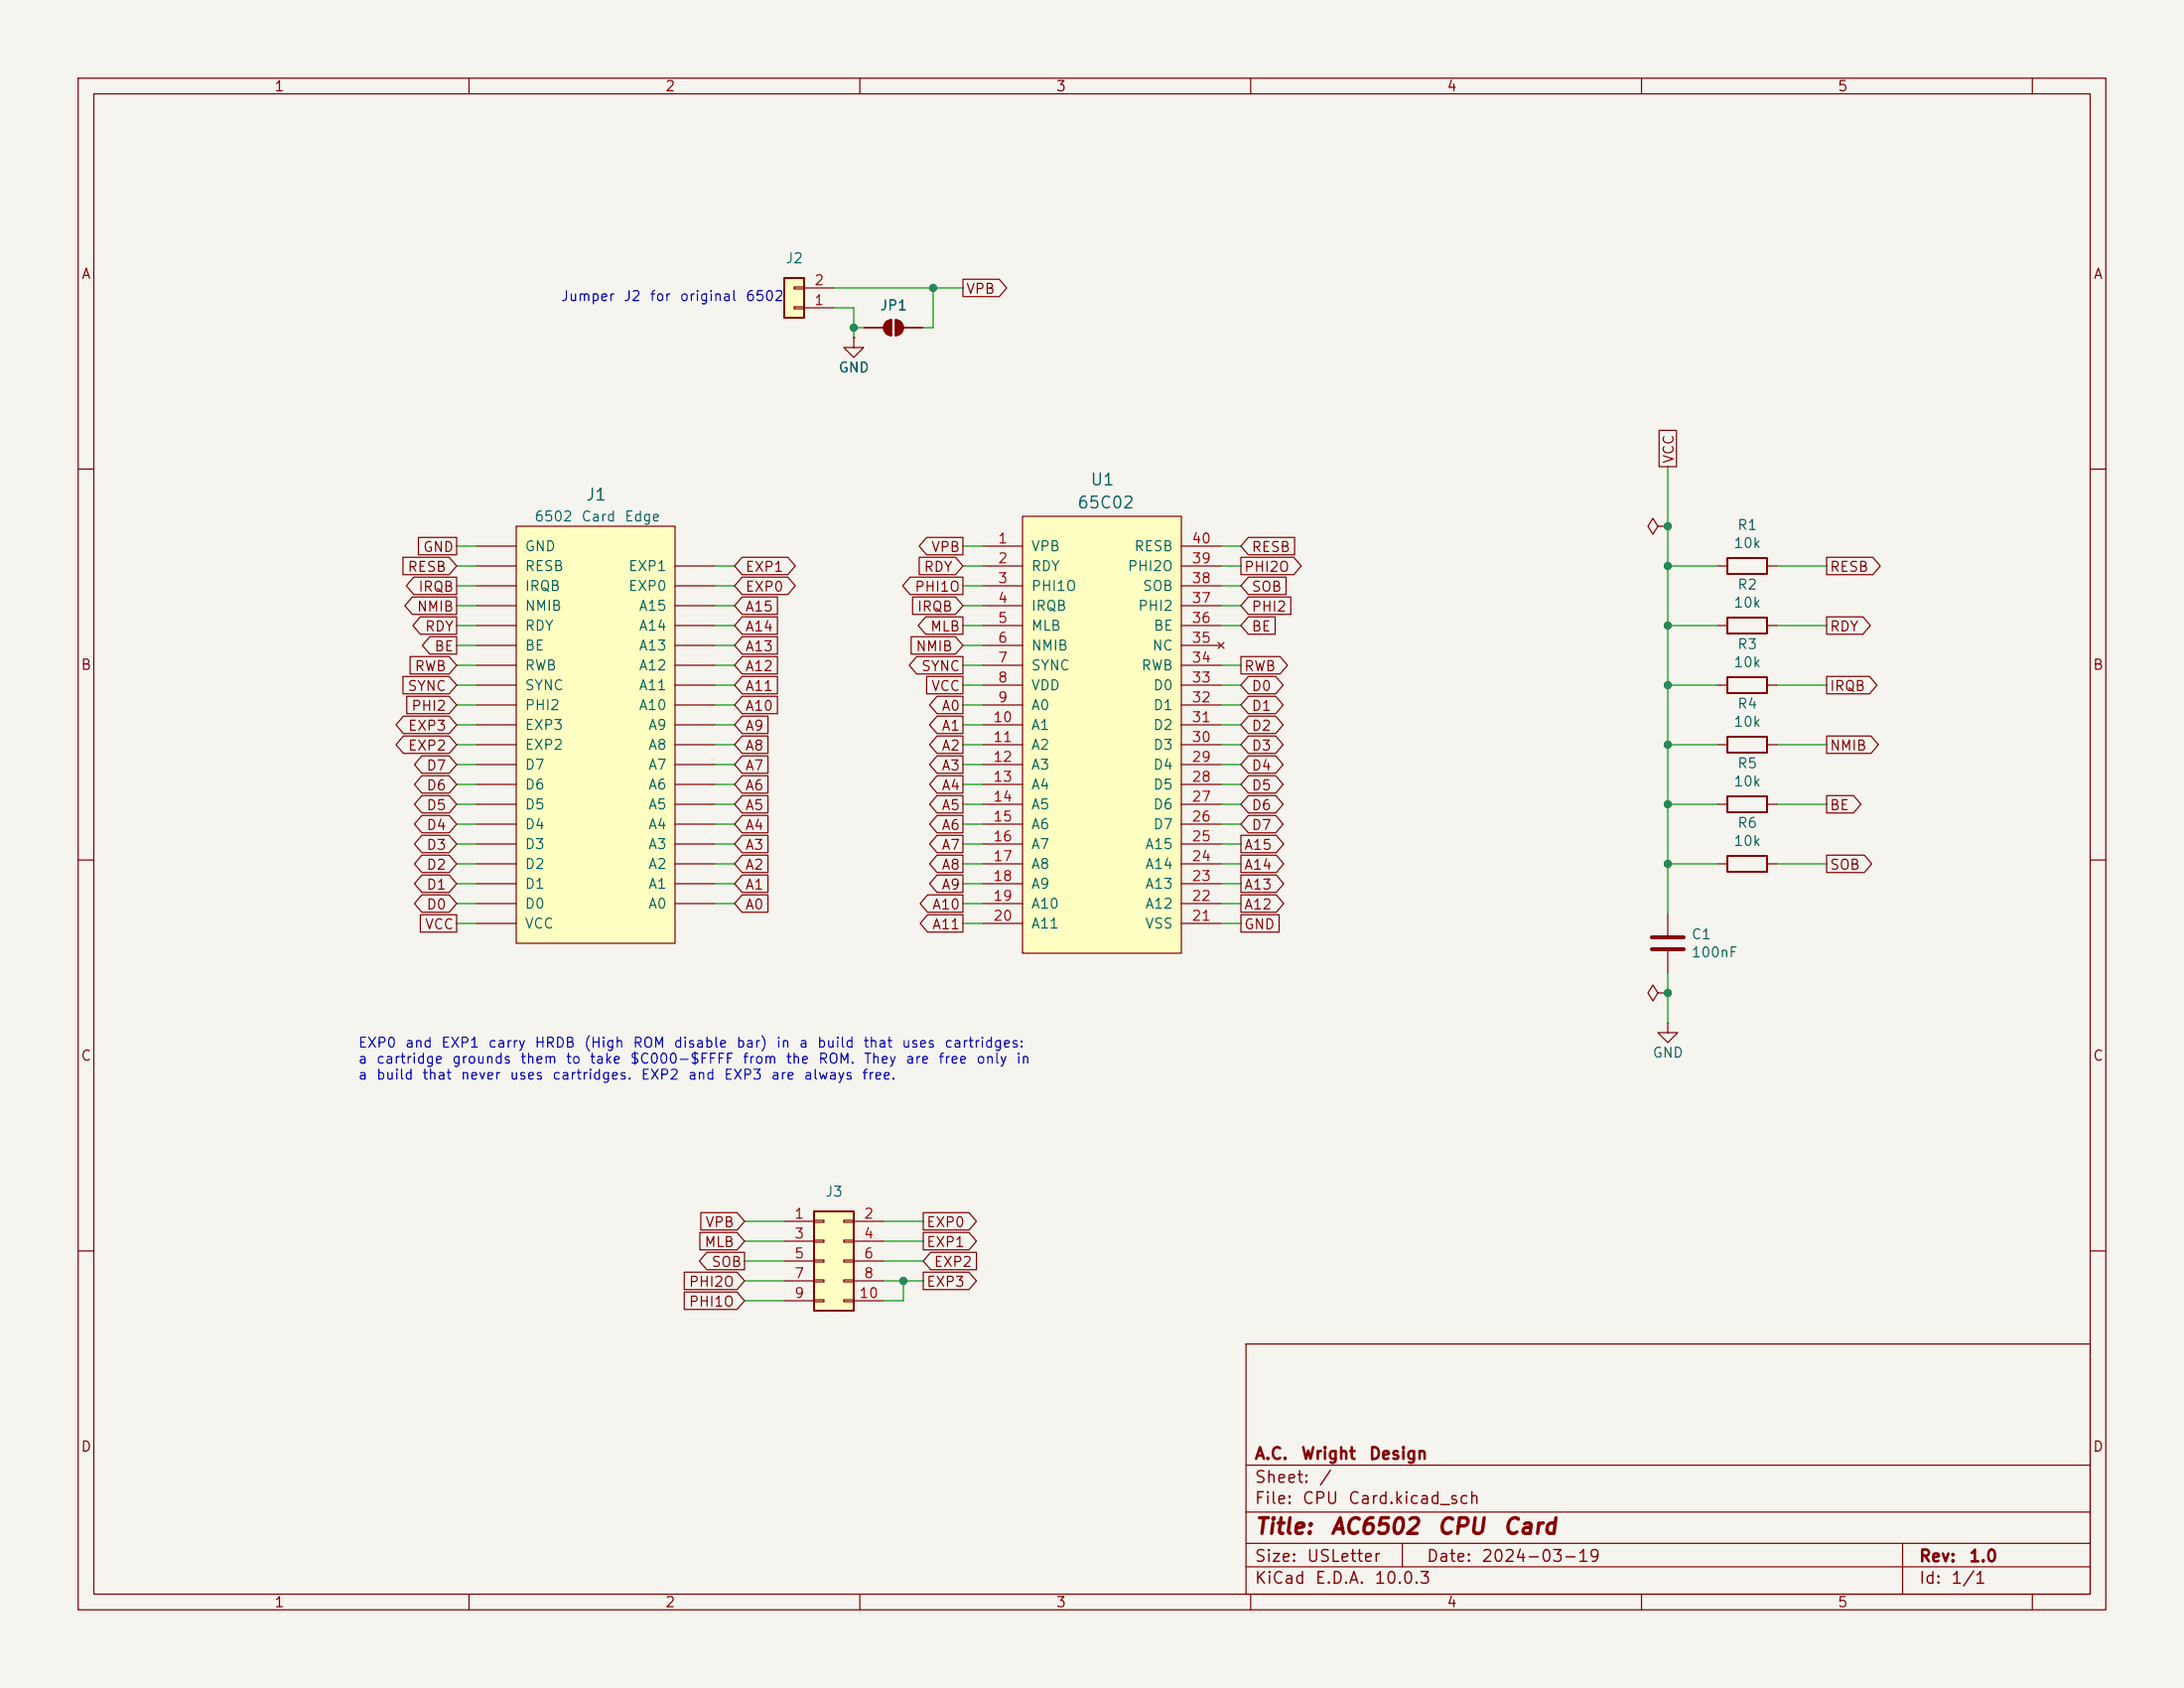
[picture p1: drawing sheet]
<svg xmlns="http://www.w3.org/2000/svg" width="279mm" height="216mm" viewBox="0 0 279 216" stroke-linecap="round" stroke-linejoin="round" font-family="sans-serif">
<path d="M0 0h279.4v215.9h-279.4z" fill="#f5f4ef" stroke="#f5f4ef" stroke-width=".13"/>
<g fill="none" stroke="#840000" stroke-width=".15">
<path d="M10 10h259.4v195.9h-259.4zM12 12h255.4v191.9h-255.4zM60 10v2M110 10v2M160 10v2M210 10v2M260 10v2M10 60h2M267.4 60h2M10 110h2M267.4 110h2M10 160h2"/>
<path d="M159.4 171.9h108v32h-108zM267.4 160h2M159.4 197.4h108M159.4 193.4h108M159.4 187.4h108M179.4 197.4v3M243.4 197.4v6.5M60 203.9v2M110 203.9v2M159.4 200.4h108M160 203.9v2M210 203.9v2"/>
<path d="M260 203.9v2"/>
</g>
<path d="M104.1 154.9h5.1v12.7h-5.1z" fill="#ffffc2"/>
<path d="M221 109.5h5.1v2h-5.1zM104.1 154.9h5.1v12.7h-5.1z" fill="none" stroke="#840000" stroke-width=".25"/>
<g fill="none" stroke="#840000" stroke-width=".15">
<path d="M219.7 110.5h1.3M226.1 110.5h1.2M100.3 156.2h3.8M100.3 158.8h3.8M104.1 156.1h1.3v.2h-1.3zM104.1 158.6h1.3v.3h-1.3zM107.9 156.1h1.3v.2h-1.3zM107.9 158.6h1.3v.3h-1.3zM109.2 156.2h3.8M109.2 158.8h3.8M100.3 161.3h3.8M100.3 163.8h3.8"/>
<path d="M100.3 166.4h3.8M104.1 161.2h1.3v.2h-1.3zM104.1 163.7h1.3v.3h-1.3zM104.1 166.2h1.3v.3h-1.3zM107.9 161.2h1.3v.2h-1.3zM107.9 163.7h1.3v.3h-1.3zM107.9 166.2h1.3v.3h-1.3zM109.2 161.3h3.8M109.2 163.8h3.8M109.2 166.4h3.8"/>
</g>
<path d="M66 67.3h20.4v53.4h-20.4z" fill="#ffffc2"/>
<g fill="none" stroke="#840000" stroke-width=".15">
<path d="M109.2 43.2v1.3h1.3l-1.3 1.2-1.3-1.2h1.3M109.2 43.2h.1M61 77.5h5M61 74.9h5M61 72.4h5M61 69.9h5M66 67.3h20.4v53.4h-20.4zM86.4 77.5h5M86.4 74.9h5M86.4 72.4h5M61 97.8h5M61 95.3h5"/>
<path d="M61 92.7h5M61 90.2h5M61 87.6h5M61 85.1h5M61 82.6h5M61 80h5M86.4 97.8h5M86.4 95.3h5M86.4 92.7h5M86.4 90.2h5M86.4 87.6h5M86.4 85.1h5"/>
<path d="M86.4 82.6h5M86.4 80h5M61 115.6h5M61 113h5M61 110.5h5M61 108h5M61 105.4h5M61 102.9h5M61 100.3h5M61 118.1h5M86.4 115.6h5M86.4 113h5"/>
<path d="M86.4 110.5h5M86.4 108h5M86.4 105.4h5M86.4 102.9h5M86.4 100.3h5"/>
</g>
<path d="M100.3 35.6h2.6v5h-2.6z" fill="#ffffc2"/>
<path d="M100.3 35.6h2.6v5h-2.6zM221 79h5.1v2h-5.1zM221 71.4h5.1v2h-5.1zM221 86.6h5.1v2h-5.1zM221 94.2h5.1v2.1h-5.1zM221 101.9h5.1v2h-5.1z" fill="none" stroke="#840000" stroke-width=".25"/>
<g fill="none" stroke="#840000" stroke-width=".15">
<path d="M101.6 39.2h1.3v.3h-1.3zM101.6 36.7h1.3v.3h-1.3zM102.9 39.4h3.8M102.9 36.8h3.8M110.5 41.9h2.5M113.3 41.2l.4-.2 .3-.1v2a1.02 1.02 0 0 1-.9-.6 1.02 1.02 0 0 1 .2-1.1zM114.6 40.9a1.02 1.02 0 0 1 1 1 1.02 1.02 0 0 1-1 1zM115.6 41.9h2.5M212.1 67.3l-.6-1-.7 1 .7 1 .6-1h1.3M213.4 67.3h.1M219.7 72.4h1.3M226.1 72.4h1.2"/>
<path d="M219.7 87.6h1.3M219.7 95.3h1.3M219.7 80h1.3M226.1 87.6h1.2M226.1 95.3h1.2M226.1 80h1.2M213.4 116.8v2.8M219.7 102.9h1.3M226.1 102.9h1.2M212.1 127l-.6-1-.7 1 .7 1 .6-1h1.3M213.4 127h.1M213.4 130.8v1.3h1.2l-1.2 1.3-1.3-1.3h1.3"/>
<path d="M213.4 130.8h.1M213.4 121.7v2.8"/>
</g>
<g fill="#840000" stroke="#840000" stroke-width=".15">
<path d="M113.3 41.2l.4-.2 .3-.1v2a1.02 1.02 0 0 1-.9-.6 1.02 1.02 0 0 1 .2-1.1z"/>
<path d="M114.6 40.9a1.02 1.02 0 0 1 1 1 1.02 1.02 0 0 1-1 1z"/>
</g>
<path d="M211.3 119.9h4.1M211.3 121.4h4.1" fill="none" stroke="#840000" stroke-width=".51"/>
<path d="M130.8 66h20.3v55.9h-20.3z" fill="#ffffc2"/>
<g fill="none" stroke="#840000" stroke-width=".15">
<path d="M123.2 35.7h4.6l1 1.1-1 1.1h-4.6zM109.2 43.2h.1M110.5 41.9h2.5M115.6 41.9h2.5M212.2 55h2.3v4.7h-2.3zM51.6 71.3h5.9l.9 1.1-.9 1.1h-5.9zM52.7 76.4h5.7v2.2h-5.7l-.9-1.1zM52.9 73.8h5.5v2.2h-5.5l-.9-1.1zM53.5 68.7h4.9v2.3h-4.9zM53.8 78.9h4.6v2.2h-4.6l-1-1.1zM94.9 78.9h4.6v2.2h-4.6l-.9-1.1zM94.9 76.4h4.6v2.2h-4.6l-.9-1.1z"/>
<path d="M94.9 71.3h5.9l.9 1.1-.9 1.1h-5.9l-.9-1.1zM94.9 73.8h5.9l.9 1.1-.9 1.1h-5.9l-.9-1.1zM116.4 73.8h6.8v2.2h-6.8l-.9-1.1zM116.7 76.4h5.5l1 1.1-1 1.1h-5.5zM117.6 71.3h4.6l1 1.1-1 1.1h-4.6zM118.4 78.9h4.8v2.2h-4.8l-.9-1.1zM118.5 68.7h4.7v2.3h-4.7l-.9-1.1zM125.7 69.9h5.1M125.7 72.4h5.1M125.7 74.9h5.1M125.7 77.5h5.1M130.8 66h20.3v55.9h-20.3z"/>
<path d="M151.1 69.9h5.1M151.1 72.4h5.1M151.1 74.9h5.1M151.1 77.5h5.1M158.7 71.3h6.8l1 1.1-1 1.1h-6.8zM159.7 78.9h3.4v2.2h-3.4l-1-1.1zM159.7 73.8h4.8v2.2h-4.8l-1-1.1zM159.7 76.4h5.4v2.2h-5.4l-1-1.1zM159.7 68.7h5.9v2.3h-5.9l-1-1.1zM233.7 78.9h4.6l1 1.1-1 1.1h-4.6zM233.7 71.3h5.9l.9 1.1-.9 1.1h-5.9zM51.6 86.5h5.9l.9 1.1-.9 1.1h-5.9z"/>
<path d="M51.6 94.1h5.9l.9 1.2-.9 1.1h-5.9l-.9-1.1zM51.6 91.6h5.9l.9 1.1-.9 1.1h-5.9l-.9-1.1zM52 89.1h5.5l.9 1.1-.9 1.1h-5.5zM52.5 84h5l.9 1.1-.9 1.1h-5zM54 96.7h3.5l.9 1.1-.9 1.1h-3.5l-1-1.1zM54 99.2h3.5l.9 1.1-.9 1.1h-3.5l-1-1.1zM55 81.4h3.4v2.3h-3.4l-1-1.1zM94.9 91.6h3.3v2.2h-3.3l-.9-1.1zM94.9 99.2h3.3v2.2h-3.3l-.9-1.1zM94.9 94.1h3.3v2.3h-3.3l-.9-1.1zM94.9 96.7h3.3v2.2h-3.3l-.9-1.1zM94.9 81.4h4.6v2.3h-4.6l-.9-1.1z"/>
<path d="M94.9 84h4.6v2.2h-4.6l-.9-1.1zM94.9 86.5h4.6v2.2h-4.6l-.9-1.1zM94.9 89.1h4.6v2.2h-4.6l-.9-1.1zM116.6 81.4h5.6l1 1.2-1 1.1h-5.6zM117.3 84h5.9v2.2h-5.9l-1-1.1zM118.5 86.5h4.7v2.2h-4.7zM119.9 89.1h3.3v2.2h-3.3l-1-1.1zM119.9 99.2h3.3v2.2h-3.3l-1-1.1zM119.9 96.7h3.3v2.2h-3.3l-1-1.1zM119.9 91.6h3.3v2.2h-3.3l-1-1.1zM119.9 94.1h3.3v2.3h-3.3l-1-1.1zM125.7 80h5.1"/>
<path d="M125.7 82.6h5.1M125.7 85.1h5.1M125.7 87.6h5.1M125.7 90.2h5.1M125.7 92.7h5.1M125.7 95.3h5.1M125.7 97.8h5.1M151.1 80h5.1M151.1 82.6h5.1M151.1 85.1h5.1M151.1 87.6h5.1M151.1 90.2h5.1"/>
<path d="M151.1 92.7h5.1M151.1 95.3h5.1M151.1 97.8h5.1M155.8 82.2l.8 .7M156.6 82.2l-.8 .7M158.7 84h5.1l.9 1.1-.9 1.1h-5.1zM159.7 94.1h3.5l1 1.2-1 1.1h-3.5l-1-1.1zM159.7 96.7h3.5l1 1.1-1 1.1h-3.5l-1-1.1zM159.7 99.2h3.5l1 1.1-1 1.1h-3.5l-1-1.1zM159.7 91.6h3.5l1 1.1-1 1.1h-3.5l-1-1.1zM159.7 86.5h3.5l1 1.1-1 1.1h-3.5l-1-1.1zM159.7 89.1h3.5l1 1.1-1 1.1h-3.5l-1-1.1z"/>
<path d="M233.7 94.1h5.7l.9 1.2-.9 1.1h-5.7zM233.7 86.5h5.5l.9 1.1-.9 1.1h-5.5zM53.8 117h4.6v2.2h-4.6zM54 114.5h3.5l.9 1.1-.9 1.1h-3.5l-1-1.1zM54 111.9h3.5l.9 1.1-.9 1.1h-3.5l-1-1.1zM54 109.4h3.5l.9 1.1-.9 1.1h-3.5l-1-1.1zM54 106.8h3.5l.9 1.2-.9 1.1h-3.5l-1-1.1zM54 104.3h3.5l.9 1.1-.9 1.1h-3.5l-1-1.1zM54 101.8h3.5l.9 1.1-.9 1.1h-3.5l-1-1.1zM94.9 111.9h3.3v2.2h-3.3l-.9-1.1zM94.9 109.4h3.3v2.2h-3.3l-.9-1.1zM94.9 106.8h3.3v2.3h-3.3l-.9-1.1z"/>
<path d="M94.9 104.3h3.3v2.2h-3.3l-.9-1.1zM94.9 101.8h3.3v2.2h-3.3l-.9-1.1zM94.9 114.5h3.3v2.2h-3.3l-.9-1.1zM118.7 114.5h4.5v2.2h-4.5l-1-1.1zM118.7 117h4.5v2.2h-4.5l-1-1.1zM119.9 101.8h3.3v2.2h-3.3l-1-1.1zM119.9 109.4h3.3v2.2h-3.3l-1-1.1zM119.9 111.9h3.3v2.2h-3.3l-1-1.1zM119.9 106.8h3.3v2.3h-3.3l-1-1.1zM119.9 104.3h3.3v2.2h-3.3l-1-1.1zM125.7 100.3h5.1M125.7 102.9h5.1"/>
<path d="M125.7 105.4h5.1M125.7 108h5.1M125.7 110.5h5.1M125.7 113h5.1M125.7 115.6h5.1M125.7 118.1h5.1M151.1 100.3h5.1M151.1 102.9h5.1M151.1 105.4h5.1M151.1 108h5.1M151.1 110.5h5.1M151.1 113h5.1"/>
<path d="M151.1 115.6h5.1M151.1 118.1h5.1M158.7 111.9h4.6l.9 1.1-.9 1.1h-4.6zM158.7 106.8h4.6l.9 1.2-.9 1.1h-4.6zM158.7 109.4h4.6l.9 1.1-.9 1.1h-4.6zM158.7 114.5h4.6l.9 1.1-.9 1.1h-4.6zM158.7 117h4.9v2.2h-4.9zM159.7 104.3h3.5l1 1.1-1 1.1h-3.5l-1-1.1zM159.7 101.8h3.5l1 1.1-1 1.1h-3.5l-1-1.1zM233.7 109.4h4.8l1 1.1-1 1.1h-4.8zM233.7 101.8h3.4l1 1.1-1 1.1h-3.4zM89.5 157.6h4.8l.9 1.2-.9 1.1h-4.8z"/>
<path d="M89.7 155.1h4.6l.9 1.1-.9 1.1h-4.6zM118.1 157.6h5.9l.9 1.2-.9 1.1h-5.9zM118.1 155.1h5.9l.9 1.1-.9 1.1h-5.9zM87.5 162.7h6.8l.9 1.1-.9 1.1h-6.8zM87.5 165.3h6.8l.9 1.1-.9 1.1h-6.8zM90.4 160.2h4.8v2.2h-4.8l-.9-1.1zM118.1 162.7h5.9l.9 1.1-.9 1.1h-5.9zM119.1 160.2h5.8v2.2h-5.8l-1-1.1z"/>
</g>
<g fill="none" stroke="#009600" stroke-width=".15">
<path d="M106.7 39.4h2.5v3.8M106.7 36.8h16.5M119.4 36.8v5.1h-1.3M109.2 41.9h1.3M213.4 59.7v57.1M58.4 77.5h2.6M58.4 69.9h2.6M58.4 74.9h2.6M58.4 72.4h2.6M91.4 77.5h2.6M91.4 74.9h2.6M91.4 72.4h2.6"/>
<path d="M123.2 77.5h2.5M123.2 69.9h2.5M123.2 74.9h2.5M123.2 72.4h2.5M156.2 77.5h2.5M156.2 69.9h2.5M156.2 74.9h2.5M156.2 72.4h2.5M213.4 72.4h6.3M227.3 72.4h6.4M58.4 87.6h2.6M58.4 82.6h2.6"/>
<path d="M58.4 80h2.6M58.4 97.8h2.6M58.4 90.2h2.6M58.4 95.3h2.6M58.4 92.7h2.6M58.4 85.1h2.6M91.4 87.6h2.6M91.4 82.6h2.6M91.4 80h2.6M91.4 97.8h2.6M91.4 90.2h2.6M91.4 95.3h2.6"/>
<path d="M91.4 92.7h2.6M91.4 85.1h2.6M123.2 87.6h2.5M123.2 82.6h2.5M123.2 80h2.5M123.2 97.8h2.5M123.2 90.2h2.5M123.2 95.3h2.5M123.2 92.7h2.5M123.2 85.1h2.5M156.2 87.6h2.5M156.2 80h2.5"/>
<path d="M156.2 97.8h2.5M156.2 90.2h2.5M156.2 95.3h2.5M156.2 92.7h2.5M156.2 85.1h2.5M213.4 87.6h6.3M213.4 80h6.3M213.4 95.3h6.3M227.3 87.6h6.4M227.3 80h6.4M227.3 95.3h6.4M58.4 102.9h2.6"/>
<path d="M58.4 105.4h2.6M58.4 108h2.6M58.4 110.5h2.6M58.4 118.1h2.6M58.4 113h2.6M58.4 115.6h2.6M58.4 100.3h2.6M91.4 102.9h2.6M91.4 105.4h2.6M91.4 108h2.6M91.4 110.5h2.6M91.4 113h2.6"/>
<path d="M91.4 115.6h2.6M91.4 100.3h2.6M123.2 102.9h2.5M123.2 105.4h2.5M123.2 108h2.5M123.2 110.5h2.5M123.2 118.1h2.5M123.2 113h2.5M123.2 115.6h2.5M123.2 100.3h2.5M156.2 102.9h2.5M156.2 105.4h2.5"/>
<path d="M156.2 108h2.5M156.2 110.5h2.5M156.2 118.1h2.5M156.2 113h2.5M156.2 115.6h2.5M156.2 100.3h2.5M213.4 102.9h6.3M213.4 110.5h6.3M227.3 102.9h6.4M227.3 110.5h6.4M213.4 124.5v6.3M95.2 156.2h5.1"/>
<path d="M95.2 158.8h5.1M113 156.2h5.1M113 158.8h5.1M95.2 163.8h5.1M95.2 166.4h5.1M95.2 161.3h5.1M113 163.8h5.1M113 161.3h5.1M115.6 163.8v2.6h-2.6"/>
</g>
<g fill="#009600" stroke="#009600" stroke-width=".13">
<circle cx="115.6" cy="163.8" r=".46"/>
<circle cx="213.4" cy="67.3" r=".46"/>
<circle cx="213.4" cy="72.4" r=".46"/>
<circle cx="213.4" cy="80" r=".46"/>
<circle cx="213.4" cy="87.6" r=".46"/>
<circle cx="119.4" cy="36.8" r=".46"/>
<circle cx="109.2" cy="41.9" r=".46"/>
<circle cx="213.4" cy="127" r=".46"/>
<circle cx="213.4" cy="95.3" r=".46"/>
<circle cx="213.4" cy="102.9" r=".46"/>
<circle cx="213.4" cy="110.5" r=".46"/>
</g>
<g font-size="2" fill="#840000">
<text x="160.4" y="196.7">Title:</text>
<text x="170.1" y="196.7">AC6502</text>
<text x="183.7" y="196.7">CPU</text>
<text x="192.1" y="196.7">Card</text>
</g>
<g font-size="1.5" fill="#006464">
<text x="74.8" y="64.4">J1</text>
<text x="137.7" y="65.4">65C02</text>
<text x="139.4" y="62.5">U1</text>
</g>
<g font-size="1.5" fill="#840000">
<text x="160.4" y="190">Sheet:</text>
<text x="160.4" y="187">A.C.</text>
<text x="166.4" y="187">Wright</text>
<text x="168.6" y="190">/</text>
<text x="175" y="187">Design</text>
<text x="160.4" y="192.7">File:</text>
<text x="166.5" y="192.7">CPU</text>
<text x="172.4" y="192.7">Card.kicad_sch</text>
<text x="160.4" y="202.9">KiCad</text>
<text x="160.4" y="200.1">Size:</text>
<text x="167.1" y="200.1">USLetter</text>
<text x="168.1" y="202.9">E.D.A.</text>
<text x="175.7" y="202.9">10.0.3</text>
<text x="182.4" y="200.1">Date:</text>
<text x="189.4" y="200.1">2024-03-19</text>
<text x="245.4" y="200.1">Rev:</text>
<text x="245.4" y="202.9">Id:</text>
<text x="249.5" y="202.9">1/1</text>
<text x="251.8" y="200.1">1.0</text>
</g>
<g font-size="1.3" fill="#840000">
<text x="35" y="12">1</text>
<text x="85" y="12">2</text>
<text x="135" y="12">3</text>
<text x="185" y="12">4</text>
<text x="235" y="12">5</text>
<text x="10.3" y="36">A</text>
<text x="267.7" y="36">A</text>
<text x="123.5" y="37.9">VPB</text>
<text x="214.4" y="59.4" transform="rotate(-90 214.4 59.4)">VCC</text>
<text x="54" y="70.9">GND</text>
<text x="119" y="70.9">VPB</text>
<text x="160" y="70.9">RESB</text>
<text x="52" y="73.5">RESB</text>
<text x="53.4" y="76">IRQB</text>
<text x="95.2" y="73.5">EXP1</text>
<text x="95.2" y="76">EXP0</text>
<text x="116.9" y="76">PHI1O</text>
<text x="118.1" y="73.5">RDY</text>
<text x="159.1" y="73.5">PHI2O</text>
<text x="160" y="76">SOB</text>
<text x="234" y="73.5">RESB</text>
<text x="53.2" y="78.5">NMIB</text>
<text x="54.3" y="81.1">RDY</text>
<text x="55.5" y="83.6">BE</text>
<text x="95.2" y="81.1">A14</text>
<text x="95.2" y="78.5">A15</text>
<text x="95.2" y="83.6">A13</text>
<text x="117.1" y="83.6">NMIB</text>
<text x="117.2" y="78.5">IRQB</text>
<text x="118.9" y="81.1">MLB</text>
<text x="160" y="81.1">BE</text>
<text x="160" y="78.5">PHI2</text>
<text x="234" y="81.1">RDY</text>
<text x="10.3" y="86">B</text>
<text x="52" y="88.7">SYNC</text>
<text x="53" y="86.2">RWB</text>
<text x="95.2" y="86.2">A12</text>
<text x="95.2" y="88.7">A11</text>
<text x="117.8" y="86.2">SYNC</text>
<text x="119" y="88.7">VCC</text>
<text x="159.1" y="86.2">RWB</text>
<text x="160" y="88.7">D0</text>
<text x="234" y="88.7">IRQB</text>
<text x="267.7" y="86">B</text>
<text x="52.1" y="93.8">EXP3</text>
<text x="52.5" y="91.2">PHI2</text>
<text x="95.2" y="93.8">A9</text>
<text x="95.2" y="91.2">A10</text>
<text x="120.4" y="91.2">A0</text>
<text x="120.4" y="93.8">A1</text>
<text x="160" y="93.8">D2</text>
<text x="160" y="91.2">D1</text>
<text x="52.1" y="96.3">EXP2</text>
<text x="54.5" y="98.9">D7</text>
<text x="54.5" y="101.4">D6</text>
<text x="95.2" y="101.4">A6</text>
<text x="95.2" y="96.3">A8</text>
<text x="95.2" y="98.9">A7</text>
<text x="120.4" y="101.4">A4</text>
<text x="120.4" y="98.9">A3</text>
<text x="120.4" y="96.3">A2</text>
<text x="160" y="96.3">D3</text>
<text x="160" y="98.9">D4</text>
<text x="160" y="101.4">D5</text>
<text x="234" y="96.3">NMIB</text>
<text x="54.5" y="106.5">D4</text>
<text x="54.5" y="103.9">D5</text>
<text x="95.2" y="106.5">A4</text>
<text x="95.2" y="103.9">A5</text>
<text x="120.4" y="103.9">A5</text>
<text x="120.4" y="106.5">A6</text>
<text x="160" y="106.5">D7</text>
<text x="160" y="103.9">D6</text>
<text x="234" y="103.9">BE</text>
<text x="54.5" y="111.6">D2</text>
<text x="54.5" y="109">D3</text>
<text x="95.2" y="111.6">A2</text>
<text x="95.2" y="109">A3</text>
<text x="120.4" y="111.6">A8</text>
<text x="120.4" y="109">A7</text>
<text x="159.1" y="109">A15</text>
<text x="159.1" y="111.6">A14</text>
<text x="234" y="111.6">SOB</text>
<text x="54.3" y="119.2">VCC</text>
<text x="54.5" y="116.6">D0</text>
<text x="54.5" y="114.1">D1</text>
<text x="95.2" y="114.1">A1</text>
<text x="95.2" y="116.6">A0</text>
<text x="119.2" y="116.6">A10</text>
<text x="119.2" y="119.2">A11</text>
<text x="120.4" y="114.1">A9</text>
<text x="159.1" y="114.1">A13</text>
<text x="159.1" y="116.6">A12</text>
<text x="159.1" y="119.2">GND</text>
<text x="10.3" y="136">C</text>
<text x="267.7" y="136">C</text>
<text x="90" y="159.8">MLB</text>
<text x="90.1" y="157.3">VPB</text>
<text x="118.4" y="159.8">EXP1</text>
<text x="118.4" y="157.3">EXP0</text>
<text x="88" y="164.9">PHI2O</text>
<text x="88" y="167.4">PHI1O</text>
<text x="90.9" y="162.4">SOB</text>
<text x="118.4" y="164.9">EXP3</text>
<text x="119.4" y="162.4">EXP2</text>
<text x="10.3" y="186">D</text>
<text x="267.7" y="186">D</text>
<text x="35" y="205.9">1</text>
<text x="85" y="205.9">2</text>
<text x="135" y="205.9">3</text>
<text x="185" y="205.9">4</text>
<text x="235" y="205.9">5</text>
</g>
<g font-size="1.3" fill="#006464">
<text x="100.4" y="34">J2</text>
<text x="112.5" y="40">JP1</text>
<text x="107.2" y="48">GND</text>
<text x="67.1" y="70.8">GND</text>
<text x="68.3" y="67">6502</text>
<text x="74.3" y="67">Card</text>
<text x="79.8" y="67">Edge</text>
<text x="131.8" y="70.8">VPB</text>
<text x="145" y="70.8">RESB</text>
<text x="221.7" y="70.4">10k</text>
<text x="222.2" y="68.1">R1</text>
<text x="67.1" y="75.9">IRQB</text>
<text x="67.1" y="73.4">RESB</text>
<text x="80.3" y="75.9">EXP0</text>
<text x="80.3" y="73.4">EXP1</text>
<text x="131.8" y="73.4">RDY</text>
<text x="131.8" y="75.9">PHI1O</text>
<text x="144.2" y="73.4">PHI2O</text>
<text x="146.1" y="75.9">SOB</text>
<text x="222.2" y="75.7">R2</text>
<text x="67.1" y="83.5">BE</text>
<text x="67.1" y="78.4">NMIB</text>
<text x="67.1" y="81">RDY</text>
<text x="81.6" y="83.5">A13</text>
<text x="81.6" y="81">A14</text>
<text x="81.6" y="78.4">A15</text>
<text x="131.8" y="78.4">IRQB</text>
<text x="131.8" y="81">MLB</text>
<text x="131.8" y="83.5">NMIB</text>
<text x="145.5" y="78.4">PHI2</text>
<text x="147.3" y="83.5">NC</text>
<text x="147.5" y="81">BE</text>
<text x="221.7" y="78">10k</text>
<text x="222.2" y="83.3">R3</text>
<text x="67.1" y="86.1">RWB</text>
<text x="67.1" y="88.6">SYNC</text>
<text x="81.6" y="88.6">A11</text>
<text x="81.6" y="86.1">A12</text>
<text x="131.8" y="86.1">SYNC</text>
<text x="131.8" y="88.6">VDD</text>
<text x="145.9" y="86.1">RWB</text>
<text x="147.4" y="88.6">D0</text>
<text x="221.7" y="85.7">10k</text>
<text x="67.1" y="93.7">EXP3</text>
<text x="67.1" y="91.1">PHI2</text>
<text x="81.6" y="91.1">A10</text>
<text x="82.8" y="93.7">A9</text>
<text x="131.8" y="91.1">A0</text>
<text x="131.8" y="93.7">A1</text>
<text x="147.4" y="93.7">D2</text>
<text x="147.4" y="91.1">D1</text>
<text x="221.7" y="93.3">10k</text>
<text x="222.2" y="91">R4</text>
<text x="67.1" y="101.3">D6</text>
<text x="67.1" y="98.8">D7</text>
<text x="67.1" y="96.2">EXP2</text>
<text x="82.8" y="101.3">A6</text>
<text x="82.8" y="98.8">A7</text>
<text x="82.8" y="96.2">A8</text>
<text x="131.8" y="96.2">A2</text>
<text x="131.8" y="98.8">A3</text>
<text x="131.8" y="101.3">A4</text>
<text x="147.4" y="101.3">D5</text>
<text x="147.4" y="98.8">D4</text>
<text x="147.4" y="96.2">D3</text>
<text x="221.7" y="100.9">10k</text>
<text x="222.2" y="98.6">R5</text>
<text x="67.1" y="106.4">D4</text>
<text x="67.1" y="103.8">D5</text>
<text x="82.8" y="106.4">A4</text>
<text x="82.8" y="103.8">A5</text>
<text x="131.8" y="103.8">A5</text>
<text x="131.8" y="106.4">A6</text>
<text x="147.4" y="106.4">D7</text>
<text x="147.4" y="103.8">D6</text>
<text x="222.2" y="106.2">R6</text>
<text x="67.1" y="111.5">D2</text>
<text x="67.1" y="108.9">D3</text>
<text x="82.8" y="111.5">A2</text>
<text x="82.8" y="108.9">A3</text>
<text x="131.8" y="108.9">A7</text>
<text x="131.8" y="111.5">A8</text>
<text x="146.4" y="111.5">A14</text>
<text x="146.4" y="108.9">A15</text>
<text x="221.7" y="108.5">10k</text>
<text x="67.1" y="116.5">D0</text>
<text x="67.1" y="114">D1</text>
<text x="67.1" y="119.1">VCC</text>
<text x="82.8" y="116.5">A0</text>
<text x="82.8" y="114">A1</text>
<text x="131.8" y="114">A9</text>
<text x="131.8" y="116.5">A10</text>
<text x="131.8" y="119.1">A11</text>
<text x="146.4" y="119.1">VSS</text>
<text x="146.4" y="116.5">A12</text>
<text x="146.4" y="114">A13</text>
<text x="216.3" y="120.5">C1</text>
<text x="216.3" y="122.8">100nF</text>
<text x="211.3" y="135.6">GND</text>
<text x="105.5" y="153.4">J3</text>
</g>
<g font-size="1.3" fill="#0000c2">
<text x="71.7" y="38.8">Jumper</text>
<text x="79.7" y="38.8">J2</text>
<text x="83" y="38.8">for</text>
<text x="86.9" y="38.8">original</text>
<text x="95.3" y="38.8">6502</text>
<text x="45.7" y="134.3">EXP0</text>
<text x="45.7" y="136.4">a</text>
<text x="48" y="136.4">cartridge</text>
<text x="51.7" y="134.3">and</text>
<text x="56.3" y="134.3">EXP1</text>
<text x="57.7" y="136.4">grounds</text>
<text x="62.4" y="134.3">carry</text>
<text x="66.5" y="136.4">them</text>
<text x="68.3" y="134.3">HRDB</text>
<text x="72.3" y="136.4">to</text>
<text x="74.6" y="134.3">(High</text>
<text x="75.3" y="136.4">take</text>
<text x="80.5" y="136.4">$C000-$FFFF</text>
<text x="80.9" y="134.3">ROM</text>
<text x="86.1" y="134.3">disable</text>
<text x="94.1" y="134.3">bar)</text>
<text x="94.9" y="136.4">from</text>
<text x="99.2" y="134.3">in</text>
<text x="100.4" y="136.4">the</text>
<text x="102.1" y="134.3">a</text>
<text x="104.4" y="134.3">build</text>
<text x="104.6" y="136.4">ROM.</text>
<text x="110.3" y="134.3">that</text>
<text x="110.4" y="136.4">They</text>
<text x="115.2" y="134.3">uses</text>
<text x="115.7" y="136.4">are</text>
<text x="119.9" y="136.4">free</text>
<text x="120.7" y="134.3">cartridges:</text>
<text x="124.8" y="136.4">only</text>
<text x="129.9" y="136.4">in</text>
<text x="45.7" y="138.4">a</text>
<text x="48" y="138.4">build</text>
<text x="53.9" y="138.4">that</text>
<text x="58.8" y="138.4">never</text>
<text x="65.1" y="138.4">uses</text>
<text x="70.6" y="138.4">cartridges.</text>
<text x="81.9" y="138.4">EXP2</text>
<text x="87.9" y="138.4">and</text>
<text x="92.5" y="138.4">EXP3</text>
<text x="98.5" y="138.4">are</text>
<text x="102.7" y="138.4">always</text>
<text x="110.2" y="138.4">free.</text>
</g>
<g font-size="1.3" fill="#a90000">
<text x="104.1" y="39.3">1</text>
<text x="104.1" y="36.8">2</text>
<text x="127.6" y="69.8">1</text>
<text x="152.4" y="69.8">40</text>
<text x="127.6" y="72.4">2</text>
<text x="127.6" y="74.9">3</text>
<text x="127.6" y="77.4">4</text>
<text x="152.4" y="77.4">37</text>
<text x="152.4" y="74.9">38</text>
<text x="152.4" y="72.4">39</text>
<text x="127.6" y="80">5</text>
<text x="127.6" y="82.5">6</text>
<text x="152.4" y="82.5">35</text>
<text x="152.4" y="80">36</text>
<text x="127.6" y="85.1">7</text>
<text x="127.6" y="87.6">8</text>
<text x="152.4" y="87.6">33</text>
<text x="152.4" y="85.1">34</text>
<text x="127" y="92.7">10</text>
<text x="127" y="95.2">11</text>
<text x="127.6" y="90.1">9</text>
<text x="152.4" y="95.2">30</text>
<text x="152.4" y="92.7">31</text>
<text x="152.4" y="90.1">32</text>
<text x="127" y="97.8">12</text>
<text x="127" y="100.3">13</text>
<text x="152.4" y="100.3">28</text>
<text x="152.4" y="97.8">29</text>
<text x="127" y="102.8">14</text>
<text x="127" y="105.4">15</text>
<text x="127" y="107.9">16</text>
<text x="152.4" y="107.9">25</text>
<text x="152.4" y="105.4">26</text>
<text x="152.4" y="102.8">27</text>
<text x="127" y="110.5">17</text>
<text x="127" y="113">18</text>
<text x="152.4" y="113">23</text>
<text x="152.4" y="110.5">24</text>
<text x="127" y="115.5">19</text>
<text x="127" y="118.1">20</text>
<text x="152.4" y="118.1">21</text>
<text x="152.4" y="115.5">22</text>
<text x="101.5" y="156.2">1</text>
<text x="101.5" y="158.7">3</text>
<text x="101.5" y="161.3">5</text>
<text x="110.4" y="156.2">2</text>
<text x="110.4" y="158.7">4</text>
<text x="110.4" y="161.3">6</text>
<text x="101.5" y="163.8">7</text>
<text x="101.5" y="166.3">9</text>
<text x="109.8" y="166.3">10</text>
<text x="110.4" y="163.8">8</text>
</g>
</svg>
